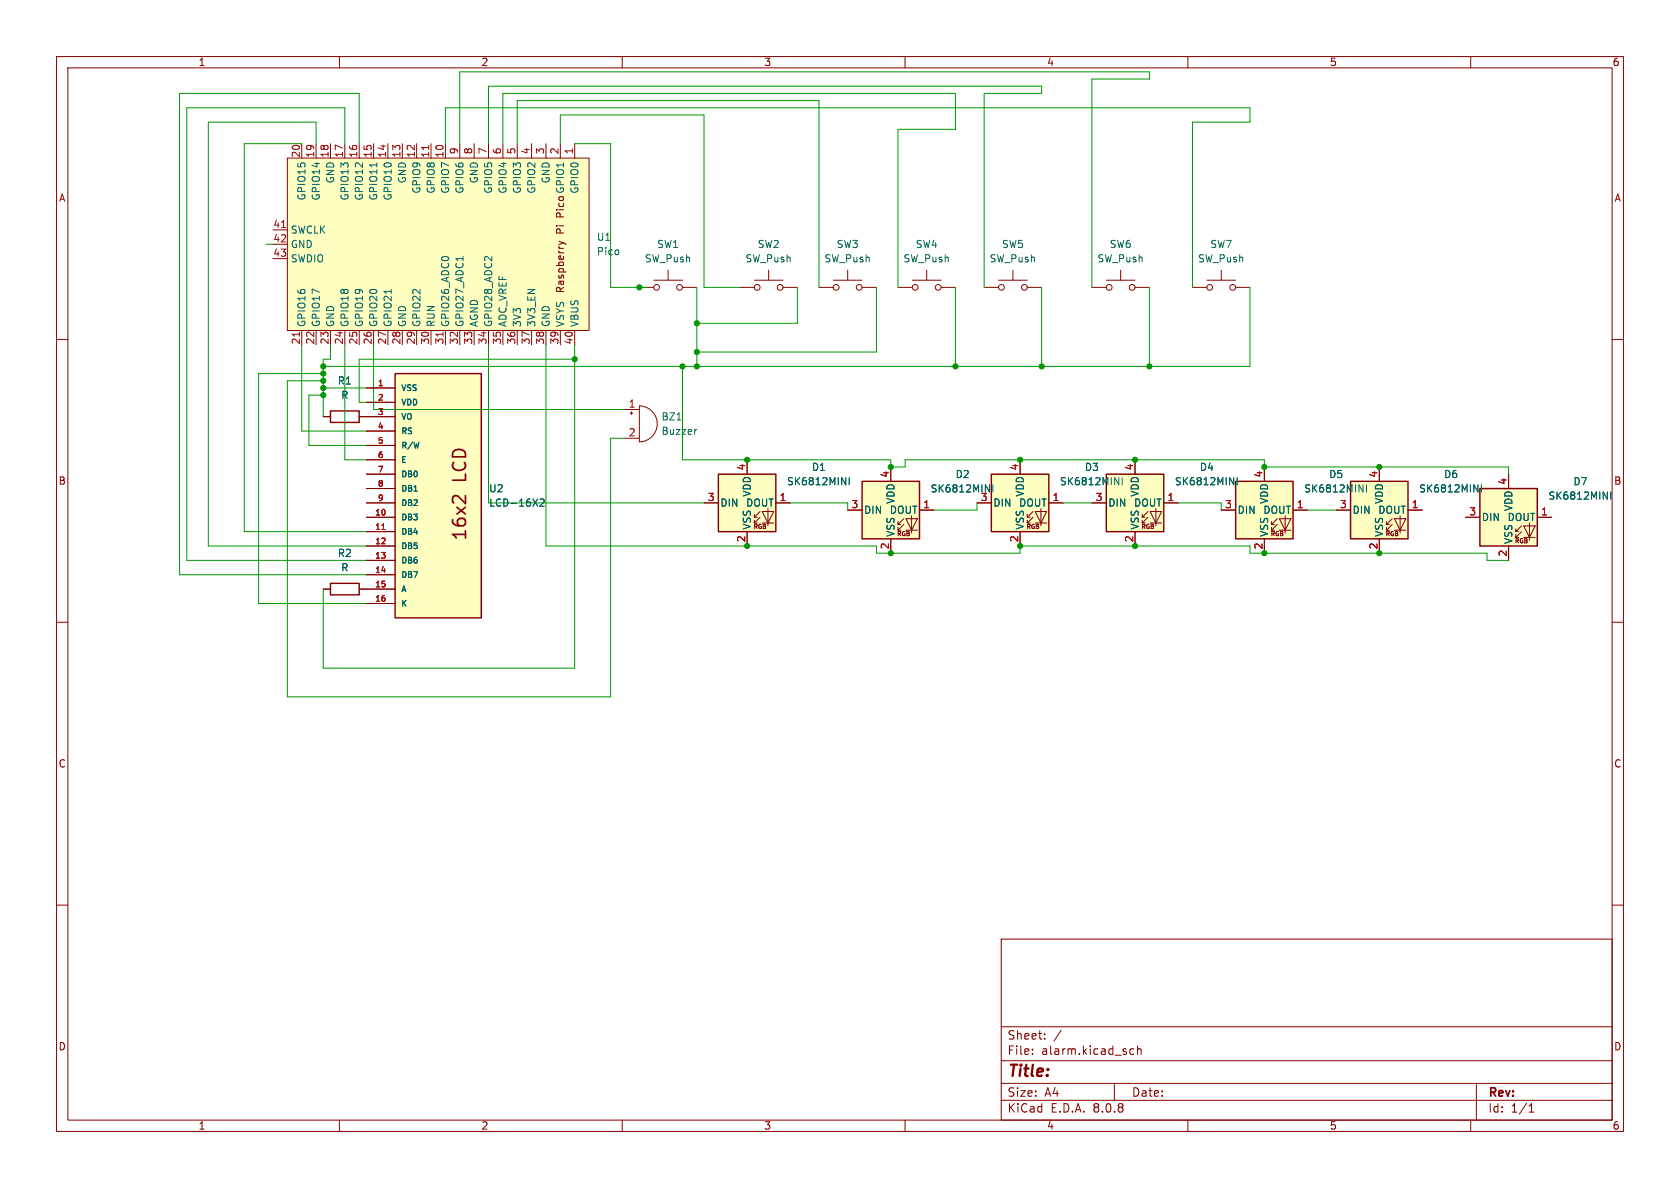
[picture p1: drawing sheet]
<svg xmlns="http://www.w3.org/2000/svg" width="297mm" height="210mm" viewBox="0 0 297 210" stroke-linecap="round" stroke-linejoin="round" font-family="sans-serif">
<g fill="none" stroke="#840000" stroke-width=".18">
<path d="M10 10h277v190h-277zM12 12h273v186h-273zM60 10v2M110 10v2M160 10v2M210 10v2M260 10v2M130.8 50.8h2.5M133.3 49.5h5.1M135.9 47.8v1.7M138.4 50.8h2.6M144.8 50.8h2.5"/>
<path d="M147.3 49.5h5.1M149.9 47.8v1.7M152.4 50.8h2.5M158.7 50.8h2.6M161.3 49.5h5.1M163.8 47.8v1.7M166.4 50.8h2.5M10 60h2M285 60h2M10 110h2M57.1 104.1h1.3M63.5 104.1h1.3"/>
<path d="M285 110h2M10 160h2M177 166h108v32h-108zM285 160h2M60 198v2M110 198v2M160 198v2M177 194.5h108M177 191.5h108M177 187.5h108M177 181.5h108M182.5 186.3v.1"/>
<path d="M182.5 185.5v.1M184.7 183.6v.1M184.7 182.8v.1M187.6 182.1l-1.3 2M197 191.5v3M199.7 186.1l.3 .3 .5-.1M200.5 185.5l-.5-.1-.3 .3M201.1 185.5l.2-.1 .4 .1v.9M201.1 184.9v1.5M210 198v2M260 198v2M261 191.5v6.5"/>
<path d="M270.3 196.6h.9M270.3 195.5l.4-.4v1.5"/>
<circle cx="133.9" cy="50.8" r=".51"/>
<circle cx="137.9" cy="50.8" r=".51"/>
<circle cx="147.8" cy="50.8" r=".51"/>
<circle cx="151.9" cy="50.8" r=".51"/>
<circle cx="161.8" cy="50.8" r=".51"/>
<circle cx="165.9" cy="50.8" r=".51"/>
</g>
<path d="M58.4 103.1h5.1v2.1h-5.1z" fill="none" stroke="#840000" stroke-width=".25"/>
<path d="M127 83.8h10.2v10.2h-10.2z" fill="#ffffc2"/>
<path d="M124.5 88.9h2.5M132.1 81.3v2.5M132.1 94v2.5M133.3 92.5h.6M133.3 91.4h.6M134.4 91.4l-1.1 1.1v-.6M134.4 90.4l-1.1 1v-.5M134.7 90.4h2.1l-1 2.1zM134.7 92.5h2.1M135.8 89.9v3.1M137.2 88.9h2.5" fill="none" stroke="#840000" stroke-width=".18"/>
<path d="M127 83.8h10.2v10.2h-10.2z" fill="none" stroke="#840000" stroke-width=".25"/>
<path d="M148.8 84.4l.7 1.3v-1.3M150.1 84.4v1.3" fill="none" stroke="#006464" stroke-width=".18"/>
<path d="M152.4 85.1h10.2v10.2h-10.2z" fill="#ffffc2"/>
<g fill="none" stroke="#840000" stroke-width=".18">
<path d="M174 50.8h2.5M176.5 49.5h5.1M179.1 47.8v1.7M181.6 50.8h2.5M57.1 73.7h1.3M63.5 73.7h1.3M110.5 72.4h2.5M110.5 77.5h2.5M111.4 73h.5M111.6 72.8v.5M113 71.8a3.2 3.2 0 0 1 3.2 3.1 3.2 3.2 0 0 1-3.2 3.2zM149.9 90.2h2.5"/>
<path d="M157.5 82.6v2.5M157.5 95.3v2.5M158.7 93.7h.6M158.7 92.7h.6M159.8 92.7l-1.1 1v-.5M159.8 91.7l-1.1 1v-.5M160.1 91.7h2.1l-1 2zM160.1 93.7h2.1M161.2 91.2v3M162.6 90.2h2.5"/>
<circle cx="177" cy="50.8" r=".51"/>
<circle cx="181.1" cy="50.8" r=".51"/>
</g>
<path d="M58.4 72.6h5.1v2.1h-5.1zM152.4 85.1h10.2v10.2h-10.2z" fill="none" stroke="#840000" stroke-width=".25"/>
<path d="M119.7 74.2h.7M123.2 75.9l-.3 .1M174.2 85.7l.7 1.3v-1.3M175.5 85.7v1.3" fill="none" stroke="#006464" stroke-width=".18"/>
<path d="M69.8 66h15.3v43.2h-15.3z" fill="#ffffc2"/>
<path d="M69.8 66h15.3v43.2h-15.3z" fill="none" stroke="#840000" stroke-width=".25"/>
<path d="M82.3 87.6v1.4l-1.3-1.3a.62 .62 0 0 0-1 .3" fill="none" stroke="#840000" stroke-width=".29"/>
<g fill="none" stroke="#840000" stroke-width=".18">
<path d="M64.8 68.6h5M64.8 71.1h5M64.8 73.7h5M64.8 76.2h5M64.8 78.7h5M64.8 91.4h5M64.8 94h5M64.8 96.5h5M64.8 99.1h5M64.8 81.3h5M64.8 83.8h5M64.8 86.4h5"/>
<path d="M64.8 88.9h5M64.8 101.6h5M64.8 104.1h5M64.8 106.7h5"/>
</g>
<path d="M67.5 93.6h.6" fill="none" stroke="#a90000" stroke-width=".18"/>
<path d="M95.5 88.3l.5-.1 .2 .4-.8 .9h.8" fill="none" stroke="#006464" stroke-width=".18"/>
<path d="M175.3 83.8h10.1v10.2h-10.1z" fill="#ffffc2"/>
<g fill="none" stroke="#840000" stroke-width=".18">
<path d="M113 50.8h2.6M115.6 49.5h5M118.1 47.8v1.7M120.6 50.8h2.6M172.7 88.9h2.6M180.3 81.3v2.5M180.3 94v2.5M181.6 92.5h.5M181.6 91.4h.5M182.6 91.4l-1 1.1v-.6M182.6 90.4l-1 1v-.5M183 90.4h2l-1 2.1z"/>
<path d="M183 92.5h2M184 89.9v3.1M185.4 88.9h2.6"/>
<circle cx="116.1" cy="50.8" r=".51"/>
<circle cx="120.1" cy="50.8" r=".51"/>
</g>
<path d="M175.3 83.8h10.1v10.2h-10.1z" fill="none" stroke="#840000" stroke-width=".25"/>
<path d="M197.1 84.4l.7 1.3v-1.3M198.4 84.4v1.3" fill="none" stroke="#006464" stroke-width=".18"/>
<path d="M218.4 85.1h10.2v10.2h-10.2z" fill="#ffffc2"/>
<g fill="none" stroke="#840000" stroke-width=".18">
<path d="M193 50.8h2.6M195.6 49.5h5.1M198.1 47.8v1.7M200.7 50.8h2.5M210.8 50.8h2.6M213.4 49.5h5M215.9 47.8v1.7M218.4 50.8h2.6M215.9 90.2h2.5M223.5 82.6v2.5M223.5 95.3v2.5M224.8 93.7h.5"/>
<path d="M224.8 92.7h.5M225.8 92.7l-1 1v-.5M225.8 91.7l-1 1v-.5M226.2 91.7h2l-1 2zM226.2 93.7h2M227.2 91.2v3M228.6 90.2h2.5"/>
<circle cx="196.1" cy="50.8" r=".51"/>
<circle cx="200.2" cy="50.8" r=".51"/>
<circle cx="213.9" cy="50.8" r=".51"/>
<circle cx="217.9" cy="50.8" r=".51"/>
</g>
<path d="M218.4 85.1h10.2v10.2h-10.2z" fill="none" stroke="#840000" stroke-width=".25"/>
<path d="M240.2 85.7l.8 1.3v-1.3M241.6 85.7v1.3" fill="none" stroke="#006464" stroke-width=".18"/>
<path d="M261.6 86.4h10.2v10.1h-10.2z" fill="#ffffc2"/>
<path d="M259.1 91.4h2.5M266.7 83.8v2.6M266.7 96.5v2.6M268 95h.5M268 94h.5M269 94l-1 1v-.5M269 93l-1 1v-.5M269.4 93h2l-1 2zM269.4 95h2M270.4 92.5v3M271.8 91.4h2.5" fill="none" stroke="#840000" stroke-width=".18"/>
<path d="M261.6 86.4h10.2v10.1h-10.2z" fill="none" stroke="#840000" stroke-width=".25"/>
<path d="M283.4 87l.7 1.2v-1.2M284.8 87v1.2" fill="none" stroke="#006464" stroke-width=".18"/>
<path d="M238.8 85.1h10.1v10.2h-10.1z" fill="#ffffc2"/>
<path d="M236.2 90.2h2.6M243.8 82.6v2.5M243.8 95.3v2.5M245.1 93.7h.5M245.1 92.7h.5M246.1 92.7l-1 1v-.5M246.1 91.7l-1 1v-.5M246.5 91.7h2l-1 2zM246.5 93.7h2M247.5 91.2v3M248.9 90.2h2.6" fill="none" stroke="#840000" stroke-width=".18"/>
<path d="M238.8 85.1h10.1v10.2h-10.1z" fill="none" stroke="#840000" stroke-width=".25"/>
<path d="M260.6 85.7l.7 1.3v-1.3M261.9 85.7v1.3" fill="none" stroke="#006464" stroke-width=".18"/>
<path d="M195.6 83.8h10.1v10.2h-10.1z" fill="#ffffc2"/>
<path d="M193 88.9h2.6M200.7 81.3v2.5M200.7 94v2.5M201.9 92.5h.5M201.9 91.4h.5M202.9 91.4l-1 1.1v-.6M202.9 90.4l-1 1v-.5M203.3 90.4h2.1l-1.1 2.1zM203.3 92.5h2.1M204.3 89.9v3.1M205.7 88.9h2.6" fill="none" stroke="#840000" stroke-width=".18"/>
<path d="M195.6 83.8h10.1v10.2h-10.1z" fill="none" stroke="#840000" stroke-width=".25"/>
<path d="M217.4 84.4l.7 1.3v-1.3M218.7 84.4v1.3" fill="none" stroke="#006464" stroke-width=".18"/>
<path d="M50.8 27.9h53.3v30.5h-53.3z" fill="#ffffc2"/>
<g fill="none" stroke="#840000" stroke-width=".18">
<path d="M50.8 27.9h53.3v30.5h-53.3zM53.3 25.4v2.5M55.9 25.4v2.5M58.4 25.4v2.5M61 25.4v2.5M63.5 25.4v2.5M66 25.4v2.5M68.6 25.4v2.5M71.1 25.4v2.5M73.7 25.4v2.5M76.2 25.4v2.5M78.7 25.4v2.5"/>
<path d="M81.3 25.4v2.5M83.8 25.4v2.5M86.4 25.4v2.5M88.9 25.4v2.5M91.4 25.4v2.5M94 25.4v2.5M96.5 25.4v2.5M99.1 25.4v2.5M101.6 25.4v2.5M48.3 40.6h2.5M48.3 43.2h2.5M48.3 45.7h2.5"/>
<path d="M53.3 58.4v2.6M55.9 58.4v2.6M58.4 58.4v2.6M61 58.4v2.6M63.5 58.4v2.6M66 58.4v2.6M68.6 58.4v2.6M71.1 58.4v2.6M73.7 58.4v2.6M76.2 58.4v2.6M78.7 58.4v2.6M81.3 58.4v2.6"/>
<path d="M83.8 58.4v2.6M86.4 58.4v2.6M88.9 58.4v2.6M91.4 58.4v2.6M94 58.4v2.6M96.5 58.4v2.6M98.8 42.6l.8 .3M99.1 58.4v2.6M99.6 42.9l-.8 .3M99.6 42.9l.5 .3M101.6 58.4v2.6M57.1 73.7h1.3"/>
<path d="M63.5 73.7h6.3M64.8 68.6h5M64.8 71.1h5M64.8 76.2h5M64.8 78.7h5M64.8 88.9h5M64.8 91.4h5M64.8 94h5M64.8 96.5h5M64.8 99.1h5M64.8 81.3h5M64.8 83.8h5"/>
<path d="M64.8 86.4h5M124.5 88.9h2.5M132.1 81.3v2.5M132.1 94v2.5M137.2 88.9h2.5M149.9 90.2h2.5M157.5 82.6v2.5M157.5 95.3v2.5M162.6 90.2h2.5M172.7 88.9h2.6M180.3 81.3v2.5M180.3 94v2.5"/>
<path d="M185.4 88.9h2.6M193 88.9h2.6M200.7 81.3v2.5M200.7 94v2.5M205.7 88.9h2.6M215.9 90.2h2.5M223.5 82.6v2.5M223.5 95.3v2.5M228.6 90.2h2.5M236.2 90.2h2.6M243.8 82.6v2.5M243.8 95.3v2.5"/>
<path d="M248.9 90.2h2.6M259.1 91.4h2.5M266.7 83.8v2.6M266.7 96.5v2.6M271.8 91.4h2.5M57.1 104.1h1.3M63.5 104.1h6.3M64.8 101.6h5M64.8 106.7h5"/>
</g>
<path d="M75.8 25.7v.7M49.8 40.2h.7M52.9 58.7v.7M78.3 58.7v.7M67.5 93.6h.6" fill="none" stroke="#a90000" stroke-width=".18"/>
<g fill="none" stroke="#006464" stroke-width=".18">
<path d="M66.6 28.8v.7M69.2 51.2v.7M81.9 45.4v.7M95.5 88.3l.5-.1 .2 .4-.8 .9h.8M148.8 84.4l.7 1.3v-1.3M150.1 84.4v1.3M174.2 85.7l.7 1.3v-1.3M175.5 85.7v1.3M197.1 84.4l.7 1.3v-1.3M198.4 84.4v1.3M217.4 84.4l.7 1.3v-1.3M218.7 84.4v1.3"/>
<path d="M240.2 85.7l.8 1.3v-1.3M241.6 85.7v1.3M260.6 85.7l.7 1.3v-1.3M261.9 85.7v1.3M283.4 87l.7 1.2v-1.2M284.8 87v1.2"/>
</g>
<g fill="none" stroke="#009600" stroke-width=".18">
<path d="M53.3 25.4h-10.1v68.6h21.6M55.9 25.4v-3.8h-19.1v74.9h28M61 25.4v-6.3h-28v80h31.8M63.5 25.4v-8.9h-31.8v85.1h33.1M78.7 25.4v-6.3h142.3v2.5h-10.2v29.2M81.3 25.4v-12.7h121.9v1.3h-10.2v36.8M86.4 25.4v-10.2h97.7v1.3h-10.1v34.3M88.9 25.4v-8.9h80v6.4h-10.2v27.9M91.4 25.4v-7.6h53.4v33M99.1 25.4v-5.1h25.4v30.5h6.3M101.6 25.4h6.3v25.4h6.4M47 43.2h1.3"/>
<path d="M123.2 50.8v14M141 50.8v6.4h-17.8M154.9 50.8v11.4h-31.7M168.9 50.8v14M184.1 50.8v14M203.2 50.8v14M221 50.8v14h-163.9M53.3 61v15.2h11.5M57.1 68.6h7.7M57.1 69.9h-2.5v8.8h10.2M57.1 67.3h-6.3v55.9h57.1v-45.7h2.6M57.1 66h-11.4v40.7h19.1"/>
<path d="M58.4 61v2.5h-1.3v10.2M61 61v20.3h3.8M66 61v11.4h44.5M86.4 61v27.9h38.1M96.5 61v35.5h58.4v1.3h25.4v-1.3h40.7v1.3h41.9v1.3h3.8M101.6 61v57.1h-44.5v-14M101.6 63.5h-38.1v7.6h1.3M120.6 64.8v16.5h36.9v1.3h2.5v-1.3h63.5v1.3h43.2v1.2M139.7 88.9h10.2v1.3M172.7 88.9v1.3h-7.6M188 88.9h5M208.3 88.9h7.6v1.3"/>
<path d="M231.1 90.2h5.1"/>
</g>
<g fill="#009600" stroke="#009600" stroke-width=".18">
<circle cx="132.1" cy="96.5" r=".46"/>
<circle cx="132.1" cy="81.3" r=".46"/>
<circle cx="180.3" cy="96.5" r=".46"/>
<circle cx="157.5" cy="97.8" r=".46"/>
<circle cx="157.5" cy="82.6" r=".46"/>
<circle cx="168.9" cy="64.8" r=".46"/>
<circle cx="180.3" cy="81.3" r=".46"/>
<circle cx="184.1" cy="64.8" r=".46"/>
<circle cx="57.1" cy="67.3" r=".46"/>
<circle cx="57.1" cy="68.6" r=".46"/>
<circle cx="101.6" cy="63.5" r=".46"/>
<circle cx="123.2" cy="64.8" r=".46"/>
<circle cx="120.6" cy="64.8" r=".46"/>
<circle cx="123.2" cy="62.2" r=".46"/>
<circle cx="123.2" cy="57.2" r=".46"/>
<circle cx="113" cy="50.8" r=".46"/>
<circle cx="223.5" cy="97.8" r=".46"/>
<circle cx="243.8" cy="82.6" r=".46"/>
<circle cx="200.7" cy="81.3" r=".46"/>
<circle cx="200.7" cy="96.5" r=".46"/>
<circle cx="223.5" cy="82.6" r=".46"/>
<circle cx="203.2" cy="64.8" r=".46"/>
<circle cx="243.8" cy="97.8" r=".46"/>
<circle cx="57.1" cy="64.8" r=".46"/>
<circle cx="57.1" cy="69.9" r=".46"/>
<circle cx="57.1" cy="66" r=".46"/>
</g>
<g font-size="3.2" fill="#840000">
<text x="82.8" y="85.2" transform="rotate(-90 82.8 85.2)">LCD</text>
<text x="82.8" y="95.8" transform="rotate(-90 82.8 95.8)">16x2</text>
</g>
<text font-size="2.8" fill="#840000" x="178" y="190.9">Title:</text>
<g font-size="2.1" fill="#840000">
<text x="178" y="184">Sheet:</text>
<text x="178" y="186.7">File:</text>
<text x="184.1" y="186.7">alarm.kicad_sch</text>
<text x="178" y="196.9">KiCad</text>
<text x="178" y="194.1">Size:</text>
<text x="184.7" y="194.1">A4</text>
<text x="185.7" y="196.9">E.D.A.</text>
<text x="193.3" y="196.9">8.0.8</text>
<text x="200" y="194.1">Date:</text>
<text x="263" y="194.3">Rev:</text>
<text x="263" y="196.9">Id:</text>
<text x="267.1" y="196.9">1/1</text>
</g>
<g font-size="1.8" fill="#840000">
<text x="35" y="11.9">1</text>
<text x="85" y="11.9">2</text>
<text x="135" y="11.9">3</text>
<text x="185" y="11.9">4</text>
<text x="235" y="11.9">5</text>
<text x="285" y="11.9">6</text>
<text x="10.3" y="35.9">A</text>
<text x="285.3" y="35.9">A</text>
<text x="99.9" y="41.4" transform="rotate(-90 99.9 41.4)">Pi</text>
<text x="99.9" y="51.9" transform="rotate(-90 99.9 51.9)">Raspberry</text>
<text x="10.3" y="85.9">B</text>
<text x="285.3" y="85.9">B</text>
<text x="10.3" y="135.9">C</text>
<text x="285.3" y="135.9">C</text>
<text x="10.3" y="185.9">D</text>
<text x="285.3" y="185.9">D</text>
<text x="35" y="199.9">1</text>
<text x="85" y="199.9">2</text>
<text x="135" y="199.9">3</text>
<text x="185" y="199.9">4</text>
<text x="235" y="199.9">5</text>
<text x="285" y="199.9">6</text>
</g>
<g font-size="1.8" fill="#a90000">
<text x="53.1" y="28" transform="rotate(-90 53.1 28)">20</text>
<text x="55.6" y="28" transform="rotate(-90 55.6 28)">19</text>
<text x="58.2" y="28" transform="rotate(-90 58.2 28)">18</text>
<text x="60.7" y="28" transform="rotate(-90 60.7 28)">17</text>
<text x="63.2" y="28" transform="rotate(-90 63.2 28)">16</text>
<text x="65.8" y="28" transform="rotate(-90 65.8 28)">15</text>
<text x="68.3" y="28" transform="rotate(-90 68.3 28)">14</text>
<text x="70.9" y="28" transform="rotate(-90 70.9 28)">13</text>
<text x="73.4" y="28" transform="rotate(-90 73.4 28)">12</text>
<text x="75.9" y="28" transform="rotate(-90 75.9 28)">11</text>
<text x="78.5" y="28" transform="rotate(-90 78.5 28)">10</text>
<text x="81" y="27.4" transform="rotate(-90 81 27.4)">9</text>
<text x="83.6" y="27.4" transform="rotate(-90 83.6 27.4)">8</text>
<text x="86.1" y="27.4" transform="rotate(-90 86.1 27.4)">7</text>
<text x="88.6" y="27.4" transform="rotate(-90 88.6 27.4)">6</text>
<text x="91.2" y="27.4" transform="rotate(-90 91.2 27.4)">5</text>
<text x="93.7" y="27.4" transform="rotate(-90 93.7 27.4)">4</text>
<text x="96.3" y="27.4" transform="rotate(-90 96.3 27.4)">3</text>
<text x="98.8" y="27.4" transform="rotate(-90 98.8 27.4)">2</text>
<text x="101.3" y="27.4" transform="rotate(-90 101.3 27.4)">1</text>
<text x="48.2" y="40.4">41</text>
<text x="48.2" y="42.9">42</text>
<text x="48.2" y="45.5">43</text>
<text x="53.1" y="61" transform="rotate(-90 53.1 61)">21</text>
<text x="55.6" y="61" transform="rotate(-90 55.6 61)">22</text>
<text x="58.2" y="61" transform="rotate(-90 58.2 61)">23</text>
<text x="60.7" y="61" transform="rotate(-90 60.7 61)">24</text>
<text x="63.2" y="61" transform="rotate(-90 63.2 61)">25</text>
<text x="65.8" y="61" transform="rotate(-90 65.8 61)">26</text>
<text x="68.3" y="61" transform="rotate(-90 68.3 61)">27</text>
<text x="70.9" y="61" transform="rotate(-90 70.9 61)">28</text>
<text x="73.4" y="61" transform="rotate(-90 73.4 61)">29</text>
<text x="75.9" y="61" transform="rotate(-90 75.9 61)">30</text>
<text x="78.5" y="61" transform="rotate(-90 78.5 61)">31</text>
<text x="81" y="61" transform="rotate(-90 81 61)">32</text>
<text x="83.6" y="61" transform="rotate(-90 83.6 61)">33</text>
<text x="86.1" y="61" transform="rotate(-90 86.1 61)">34</text>
<text x="88.6" y="61" transform="rotate(-90 88.6 61)">35</text>
<text x="91.2" y="61" transform="rotate(-90 91.2 61)">36</text>
<text x="93.7" y="61" transform="rotate(-90 93.7 61)">37</text>
<text x="96.3" y="61" transform="rotate(-90 96.3 61)">38</text>
<text x="98.8" y="61" transform="rotate(-90 98.8 61)">39</text>
<text x="101.3" y="61" transform="rotate(-90 101.3 61)">40</text>
<text x="111.1" y="72.1">1</text>
<text x="111.1" y="77.2">2</text>
<text x="131.8" y="83.3" transform="rotate(-90 131.8 83.3)">4</text>
<text x="180.1" y="83.3" transform="rotate(-90 180.1 83.3)">4</text>
<text x="200.4" y="83.3" transform="rotate(-90 200.4 83.3)">4</text>
<text x="125" y="88.6">3</text>
<text x="137.7" y="88.6">1</text>
<text x="150.4" y="89.9">3</text>
<text x="157.2" y="84.5" transform="rotate(-90 157.2 84.5)">4</text>
<text x="163.1" y="89.9">1</text>
<text x="173.3" y="88.6">3</text>
<text x="186" y="88.6">1</text>
<text x="193.6" y="88.6">3</text>
<text x="206.3" y="88.6">1</text>
<text x="216.5" y="89.9">3</text>
<text x="223.3" y="84.5" transform="rotate(-90 223.3 84.5)">4</text>
<text x="229.2" y="89.9">1</text>
<text x="236.8" y="89.9">3</text>
<text x="243.6" y="84.5" transform="rotate(-90 243.6 84.5)">4</text>
<text x="249.5" y="89.9">1</text>
<text x="266.4" y="85.8" transform="rotate(-90 266.4 85.8)">4</text>
<text x="131.8" y="96" transform="rotate(-90 131.8 96)">2</text>
<text x="180.1" y="96" transform="rotate(-90 180.1 96)">2</text>
<text x="200.4" y="96" transform="rotate(-90 200.4 96)">2</text>
<text x="259.6" y="91.2">3</text>
<text x="272.3" y="91.2">1</text>
<text x="157.2" y="97.2" transform="rotate(-90 157.2 97.2)">2</text>
<text x="223.3" y="97.2" transform="rotate(-90 223.3 97.2)">2</text>
<text x="243.6" y="97.2" transform="rotate(-90 243.6 97.2)">2</text>
<text x="266.4" y="98.5" transform="rotate(-90 266.4 98.5)">2</text>
</g>
<g font-size="1.8" fill="#006464">
<text x="54.2" y="35.5" transform="rotate(-90 54.2 35.5)">GPIO15</text>
<text x="56.7" y="35.5" transform="rotate(-90 56.7 35.5)">GPIO14</text>
<text x="59.3" y="32.5" transform="rotate(-90 59.3 32.5)">GND</text>
<text x="61.8" y="35.5" transform="rotate(-90 61.8 35.5)">GPIO13</text>
<text x="64.4" y="35.5" transform="rotate(-90 64.4 35.5)">GPIO12</text>
<text x="66.9" y="35.5" transform="rotate(-90 66.9 35.5)">GPIO11</text>
<text x="69.4" y="35.5" transform="rotate(-90 69.4 35.5)">GPIO10</text>
<text x="72" y="32.5" transform="rotate(-90 72 32.5)">GND</text>
<text x="74.5" y="34.3" transform="rotate(-90 74.5 34.3)">GPIO9</text>
<text x="77.1" y="34.3" transform="rotate(-90 77.1 34.3)">GPIO8</text>
<text x="79.6" y="34.3" transform="rotate(-90 79.6 34.3)">GPIO7</text>
<text x="82.1" y="34.3" transform="rotate(-90 82.1 34.3)">GPIO6</text>
<text x="84.7" y="32.5" transform="rotate(-90 84.7 32.5)">GND</text>
<text x="87.2" y="34.3" transform="rotate(-90 87.2 34.3)">GPIO5</text>
<text x="89.8" y="34.3" transform="rotate(-90 89.8 34.3)">GPIO4</text>
<text x="92.3" y="34.3" transform="rotate(-90 92.3 34.3)">GPIO3</text>
<text x="94.8" y="34.3" transform="rotate(-90 94.8 34.3)">GPIO2</text>
<text x="97.4" y="32.5" transform="rotate(-90 97.4 32.5)">GND</text>
<text x="102.5" y="34.3" transform="rotate(-90 102.5 34.3)">GPIO0</text>
<text x="51.3" y="41.5">SWCLK</text>
<text x="99.9" y="38.3" transform="rotate(-90 99.9 38.3)">Pico GPIO1</text>
<text x="51.3" y="44">GND</text>
<text x="51.3" y="46.6">SWDIO</text>
<text x="105.4" y="42.8">U1</text>
<text x="105.4" y="45.3">Pico</text>
<text x="113.9" y="46.6">SW_Push</text>
<text x="116.1" y="44">SW1</text>
<text x="131.7" y="46.6">SW_Push</text>
<text x="133.9" y="44">SW2</text>
<text x="145.6" y="46.6">SW_Push</text>
<text x="147.8" y="44">SW3</text>
<text x="159.6" y="46.6">SW_Push</text>
<text x="161.8" y="44">SW4</text>
<text x="174.9" y="46.6">SW_Push</text>
<text x="177" y="44">SW5</text>
<text x="193.9" y="46.6">SW_Push</text>
<text x="196.1" y="44">SW6</text>
<text x="211.7" y="46.6">SW_Push</text>
<text x="213.9" y="44">SW7</text>
<text x="54.2" y="57.9" transform="rotate(-90 54.2 57.9)">GPIO16</text>
<text x="56.7" y="57.9" transform="rotate(-90 56.7 57.9)">GPIO17</text>
<text x="59.3" y="57.9" transform="rotate(-90 59.3 57.9)">GND</text>
<text x="61.8" y="57.9" transform="rotate(-90 61.8 57.9)">GPIO18</text>
<text x="64.4" y="57.9" transform="rotate(-90 64.4 57.9)">GPIO19</text>
<text x="66.9" y="57.9" transform="rotate(-90 66.9 57.9)">GPIO20</text>
<text x="69.4" y="57.9" transform="rotate(-90 69.4 57.9)">GPIO21</text>
<text x="72" y="57.9" transform="rotate(-90 72 57.9)">GND</text>
<text x="74.5" y="57.9" transform="rotate(-90 74.5 57.9)">GPIO22</text>
<text x="77.1" y="57.9" transform="rotate(-90 77.1 57.9)">RUN</text>
<text x="79.6" y="57.9" transform="rotate(-90 79.6 57.9)">GPIO26_ADC0</text>
<text x="82.1" y="57.9" transform="rotate(-90 82.1 57.9)">GPIO27_ADC1</text>
<text x="84.7" y="57.9" transform="rotate(-90 84.7 57.9)">AGND</text>
<text x="87.2" y="57.9" transform="rotate(-90 87.2 57.9)">GPIO28_ADC2</text>
<text x="89.8" y="57.9" transform="rotate(-90 89.8 57.9)">ADC_VREF</text>
<text x="92.3" y="57.9" transform="rotate(-90 92.3 57.9)">3V3</text>
<text x="94.8" y="57.9" transform="rotate(-90 94.8 57.9)">3V3_EN</text>
<text x="97.4" y="57.9" transform="rotate(-90 97.4 57.9)">GND</text>
<text x="99.9" y="57.9" transform="rotate(-90 99.9 57.9)">VSYS</text>
<text x="102.5" y="57.9" transform="rotate(-90 102.5 57.9)">VBUS</text>
<text x="59.6" y="68.2">R1</text>
<text x="60.2" y="70.7">R</text>
<text x="116.8" y="74.5">BZ1</text>
<text x="116.8" y="77.1">Buzzer</text>
<text x="143.4" y="83.4">D1</text>
<text x="191.7" y="83.4">D3</text>
<text x="212" y="83.4">D4</text>
<text x="86.4" y="89.8">LCD-16X2</text>
<text x="86.4" y="87.2">U2</text>
<text x="127.3" y="89.8">DIN</text>
<text x="131.8" y="89.8">DOUT</text>
<text x="132.9" y="87.9" transform="rotate(-90 132.9 87.9)">VDD</text>
<text x="139" y="86">SK6812MINI</text>
<text x="158.3" y="89.2" transform="rotate(-90 158.3 89.2)">VDD</text>
<text x="164.4" y="87.3">SK6812MINI</text>
<text x="168.8" y="84.7">D2</text>
<text x="175.5" y="89.8">DIN</text>
<text x="180.1" y="89.8">DOUT</text>
<text x="181.2" y="87.9" transform="rotate(-90 181.2 87.9)">VDD</text>
<text x="187.3" y="86">SK6812MINI</text>
<text x="195.8" y="89.8">DIN</text>
<text x="200.4" y="89.8">DOUT</text>
<text x="201.5" y="87.9" transform="rotate(-90 201.5 87.9)">VDD</text>
<text x="207.6" y="86">SK6812MINI</text>
<text x="224.4" y="89.2" transform="rotate(-90 224.4 89.2)">VDD</text>
<text x="230.5" y="87.3">SK6812MINI</text>
<text x="234.9" y="84.7">D5</text>
<text x="244.7" y="89.2" transform="rotate(-90 244.7 89.2)">VDD</text>
<text x="250.8" y="87.3">SK6812MINI</text>
<text x="255.2" y="84.7">D6</text>
<text x="273.6" y="88.5">SK6812MINI</text>
<text x="278.1" y="86">D7</text>
<text x="132.9" y="93.7" transform="rotate(-90 132.9 93.7)">VSS</text>
<text x="152.7" y="91">DIN</text>
<text x="157.2" y="91">DOUT</text>
<text x="158.3" y="95" transform="rotate(-90 158.3 95)">VSS</text>
<text x="181.2" y="93.7" transform="rotate(-90 181.2 93.7)">VSS</text>
<text x="201.5" y="93.7" transform="rotate(-90 201.5 93.7)">VSS</text>
<text x="218.7" y="91">DIN</text>
<text x="223.2" y="91">DOUT</text>
<text x="224.4" y="95" transform="rotate(-90 224.4 95)">VSS</text>
<text x="239" y="91">DIN</text>
<text x="243.6" y="91">DOUT</text>
<text x="244.7" y="95" transform="rotate(-90 244.7 95)">VSS</text>
<text x="261.9" y="92.3">DIN</text>
<text x="266.4" y="92.3">DOUT</text>
<text x="267.6" y="90.4" transform="rotate(-90 267.6 90.4)">VDD</text>
<text x="59.6" y="98.7">R2</text>
<text x="60.2" y="101.2">R</text>
<text x="267.6" y="96.3" transform="rotate(-90 267.6 96.3)">VSS</text>
</g>
<g font-size="1.4" fill="#a90000">
<text x="66.7" y="68.3">1</text>
<text x="66.7" y="70.9">2</text>
<text x="66.7" y="73.4">3</text>
<text x="66.7" y="75.9">4</text>
<text x="66.7" y="78.5">5</text>
<text x="66.7" y="81">6</text>
<text x="66.7" y="83.6">7</text>
<text x="66.7" y="86.1">8</text>
<text x="66.7" y="88.6">9</text>
<text x="66.2" y="91.2">10</text>
<text x="66.2" y="93.7">11</text>
<text x="66.2" y="96.3">12</text>
<text x="66.2" y="98.8">13</text>
<text x="66.2" y="101.3">14</text>
<text x="66.2" y="103.9">15</text>
<text x="66.2" y="106.4">16</text>
</g>
<g font-size="1.4" fill="#006464">
<text x="70.9" y="69.3">VSS</text>
<text x="70.9" y="71.9">VDD</text>
<text x="70.9" y="74.4">VO</text>
<text x="70.9" y="76.9">RS</text>
<text x="70.9" y="79.5">R/W</text>
<text x="70.9" y="82">E</text>
<text x="70.9" y="84.6">DB0</text>
<text x="70.9" y="87.1">DB1</text>
<text x="70.9" y="89.6">DB2</text>
<text x="70.9" y="92.2">DB3</text>
<text x="70.9" y="94.7">DB4</text>
<text x="70.9" y="97.3">DB5</text>
<text x="70.9" y="99.8">DB6</text>
<text x="70.9" y="102.3">DB7</text>
<text x="70.9" y="104.9">A</text>
<text x="70.9" y="107.4">K</text>
</g>
<g font-size="1.1" fill="#840000">
<text x="133.1" y="93.7">RGB</text>
<text x="158.5" y="95">RGB</text>
<text x="181.3" y="93.7">RGB</text>
<text x="201.7" y="93.7">RGB</text>
<text x="224.5" y="95">RGB</text>
<text x="244.8" y="95">RGB</text>
<text x="267.7" y="96.2">RGB</text>
</g>
</svg>
